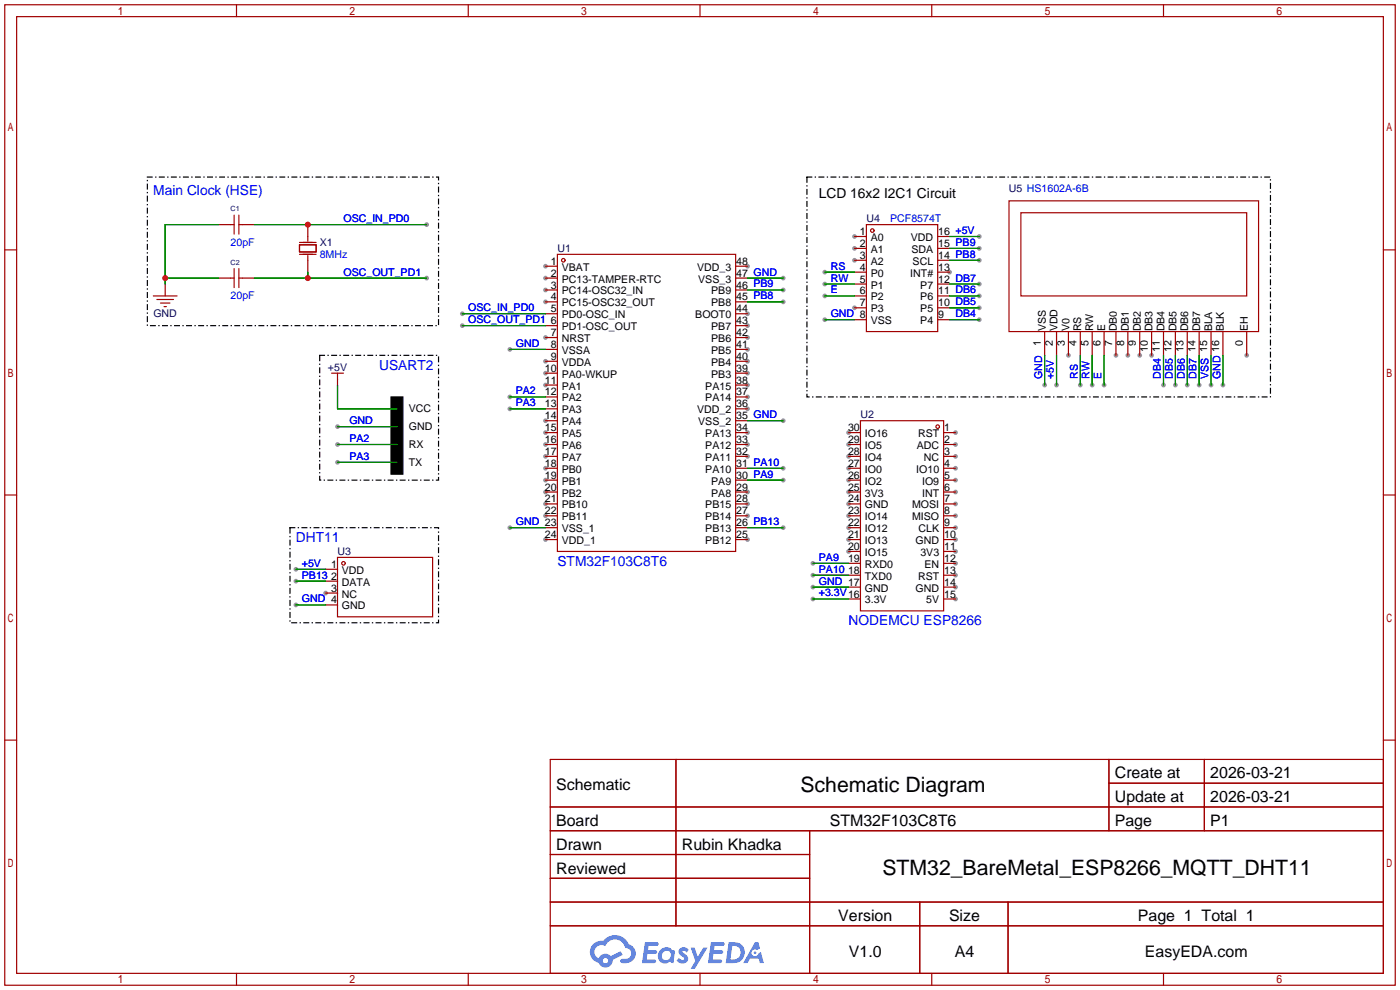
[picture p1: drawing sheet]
<svg xmlns="http://www.w3.org/2000/svg" width="299mm" height="212mm" viewBox="0 0 299 212" stroke-linecap="round" stroke-linejoin="round" font-family="sans-serif">
<g fill="#999">
<circle cx="116.6" cy="56.9" r=".51"/>
<circle cx="116.6" cy="59.4" r=".51"/>
<circle cx="116.6" cy="62" r=".51"/>
<circle cx="116.6" cy="64.5" r=".51"/>
<circle cx="116.6" cy="72.1" r=".51"/>
<circle cx="116.6" cy="77.2" r=".51"/>
<circle cx="116.6" cy="79.8" r=".51"/>
<circle cx="116.6" cy="82.3" r=".51"/>
<circle cx="116.6" cy="89.9" r=".51"/>
<circle cx="116.6" cy="92.5" r=".51"/>
<circle cx="116.6" cy="95" r=".51"/>
<circle cx="116.6" cy="97.5" r=".51"/>
<circle cx="116.6" cy="100.1" r=".51"/>
<circle cx="116.6" cy="102.6" r=".51"/>
<circle cx="116.6" cy="105.2" r=".51"/>
<circle cx="116.6" cy="107.7" r=".51"/>
<circle cx="116.6" cy="110.2" r=".51"/>
<circle cx="116.6" cy="115.3" r=".51"/>
<circle cx="159.8" cy="115.3" r=".51"/>
<circle cx="159.8" cy="110.2" r=".51"/>
<circle cx="159.8" cy="107.7" r=".51"/>
<circle cx="159.8" cy="105.2" r=".51"/>
<circle cx="159.8" cy="97.5" r=".51"/>
<circle cx="159.8" cy="95" r=".51"/>
<circle cx="159.8" cy="92.5" r=".51"/>
<circle cx="159.8" cy="87.4" r=".51"/>
<circle cx="159.8" cy="84.8" r=".51"/>
<circle cx="159.8" cy="82.3" r=".51"/>
<circle cx="159.8" cy="79.8" r=".51"/>
<circle cx="159.8" cy="77.2" r=".51"/>
<circle cx="159.8" cy="74.7" r=".51"/>
<circle cx="159.8" cy="72.1" r=".51"/>
<circle cx="159.8" cy="69.6" r=".51"/>
<circle cx="159.8" cy="67.1" r=".51"/>
<circle cx="159.8" cy="56.9" r=".51"/>
<circle cx="204.2" cy="92.5" r=".51"/>
<circle cx="204.2" cy="95" r=".51"/>
<circle cx="204.2" cy="97.5" r=".51"/>
<circle cx="204.2" cy="100.1" r=".51"/>
<circle cx="204.2" cy="102.6" r=".51"/>
<circle cx="204.2" cy="105.2" r=".51"/>
<circle cx="204.2" cy="107.7" r=".51"/>
<circle cx="204.2" cy="110.2" r=".51"/>
<circle cx="204.2" cy="112.8" r=".51"/>
<circle cx="204.2" cy="115.3" r=".51"/>
<circle cx="204.2" cy="117.9" r=".51"/>
<circle cx="204.2" cy="120.4" r=".51"/>
<circle cx="204.2" cy="122.9" r=".51"/>
<circle cx="204.2" cy="125.5" r=".51"/>
<circle cx="204.2" cy="128" r=".51"/>
<circle cx="181.4" cy="117.9" r=".51"/>
<circle cx="181.4" cy="115.3" r=".51"/>
<circle cx="181.4" cy="112.8" r=".51"/>
<circle cx="181.4" cy="110.2" r=".51"/>
<circle cx="181.4" cy="107.7" r=".51"/>
<circle cx="181.4" cy="105.2" r=".51"/>
<circle cx="181.4" cy="102.6" r=".51"/>
<circle cx="181.4" cy="100.1" r=".51"/>
<circle cx="181.4" cy="97.5" r=".51"/>
<circle cx="181.4" cy="95" r=".51"/>
<circle cx="181.4" cy="92.5" r=".51"/>
<circle cx="69.6" cy="126.7" r=".51"/>
<circle cx="266.4" cy="75.9" r=".51"/>
<circle cx="228.3" cy="75.9" r=".51"/>
<circle cx="238.5" cy="75.9" r=".51"/>
<circle cx="241" cy="75.9" r=".51"/>
<circle cx="243.6" cy="75.9" r=".51"/>
<circle cx="246.1" cy="75.9" r=".51"/>
<circle cx="182.6" cy="50.5" r=".51"/>
<circle cx="182.6" cy="53.1" r=".51"/>
<circle cx="182.6" cy="55.6" r=".51"/>
<circle cx="182.6" cy="65.8" r=".51"/>
<circle cx="202.9" cy="58.2" r=".51"/>
<circle cx="98.8" cy="67.1" r=".51"/>
<circle cx="98.8" cy="69.6" r=".51"/>
<circle cx="91.2" cy="59.4" r=".51"/>
<circle cx="91.2" cy="48" r=".51"/>
<circle cx="167.4" cy="89.9" r=".51"/>
<circle cx="109" cy="112.8" r=".51"/>
<circle cx="167.4" cy="59.4" r=".51"/>
<circle cx="109" cy="74.7" r=".51"/>
<circle cx="167.4" cy="112.8" r=".51"/>
<circle cx="167.4" cy="102.6" r=".51"/>
<circle cx="167.4" cy="100.1" r=".51"/>
<circle cx="173.7" cy="128" r=".51"/>
<circle cx="173.7" cy="125.5" r=".51"/>
<circle cx="173.7" cy="122.9" r=".51"/>
<circle cx="173.7" cy="120.4" r=".51"/>
<circle cx="63.2" cy="121.7" r=".51"/>
<circle cx="63.2" cy="124.2" r=".51"/>
<circle cx="63.2" cy="129.3" r=".51"/>
<circle cx="84.8" cy="87.4" r=".51"/>
<circle cx="72.1" cy="91.2" r=".51"/>
<circle cx="84.8" cy="91.2" r=".51"/>
<circle cx="84.8" cy="95" r=".51"/>
<circle cx="72.1" cy="95" r=".51"/>
<circle cx="84.8" cy="98.8" r=".51"/>
<circle cx="72.1" cy="98.8" r=".51"/>
<circle cx="223.3" cy="82.3" r=".51"/>
<circle cx="225.8" cy="82.3" r=".51"/>
<circle cx="230.9" cy="82.3" r=".51"/>
<circle cx="233.4" cy="82.3" r=".51"/>
<circle cx="236" cy="82.3" r=".51"/>
<circle cx="248.7" cy="82.3" r=".51"/>
<circle cx="251.2" cy="82.3" r=".51"/>
<circle cx="253.7" cy="82.3" r=".51"/>
<circle cx="256.3" cy="82.3" r=".51"/>
<circle cx="258.8" cy="82.3" r=".51"/>
<circle cx="261.4" cy="82.3" r=".51"/>
<circle cx="209.3" cy="50.5" r=".51"/>
<circle cx="209.3" cy="53.1" r=".51"/>
<circle cx="209.3" cy="55.6" r=".51"/>
<circle cx="209.3" cy="60.7" r=".51"/>
<circle cx="209.3" cy="63.2" r=".51"/>
<circle cx="209.3" cy="65.8" r=".51"/>
<circle cx="209.3" cy="68.3" r=".51"/>
<circle cx="176.3" cy="58.2" r=".51"/>
<circle cx="176.3" cy="60.7" r=".51"/>
<circle cx="176.3" cy="63.2" r=".51"/>
<circle cx="176.3" cy="68.3" r=".51"/>
<circle cx="167.4" cy="62" r=".51"/>
<circle cx="167.4" cy="64.5" r=".51"/>
<circle cx="109" cy="87.4" r=".51"/>
<circle cx="109" cy="84.8" r=".51"/>
</g>
<g fill="none" stroke="#a10000" stroke-width=".25">
<path d="M1 1h297.2v209.6h-297.2zM3.6 3.6h292.1v204.4h-292.1zM50.5 1v2.6M100.1 1v2.6M149.6 1v2.6M199.1 1v2.6M248.7 1v2.6M1 53.4h2.6M295.7 53.4h2.5M1 105.8h2.6M295.7 105.8h2.5M1 158.2h2.6"/>
<path d="M295.7 158.2h2.5M117.6 162.3h178.1v45.7h-178.1zM117.6 172.5h178.1M117.6 177.5h178.1M144.5 162.3v35.6M173 177.5v30.5M237 162.3v15.2M237 167.4h58.7M257.4 162.3v15.2M117.6 182.6h55.4M117.6 192.8h178.1M117.6 187.7h55.4"/>
<path d="M117.6 197.9h178.1M196.6 192.8v15.2M215.4 192.8v15.2M50.5 208v2.6M100.1 208v2.6M149.6 208v2.6M199.1 208v2.6M248.7 208v2.6"/>
</g>
<g fill="#5487ff">
<path d="M145.3 202.7a1.3 1.3 0 0 1 1.9 .3l-.4 .6a.54 .54 0 0 0-.9-.2l.1 .2a1.34 1.34 0 0 1 .9 1.8 1.47 1.47 0 0 1-2.3-.1l.5-.6 .8 .5a.31 .31 0 0 0 .4-.3 .31 .31 0 0 0-.3-.4 1.12 1.12 0 0 1-.7-1.8z"/>
<path d="M147.6 202.5h.9l.6 2 1.2-2h.9l-2.7 4.6h-.9l1-1.7z"/>
<path d="M137.8 201.4h1.7a1.31 1.31 0 0 1 1.2 .2 .4 .4 0 0 1-.3 .5l-1.8 .1-.1 .9h1.6a.4 .4 0 0 1 .4 .4 .4 .4 0 0 1-.5 .4h-1.6l-.2 1.2h1.4a.46 .46 0 0 1 .5 0 .46 .46 0 0 1 .1 .5l-.4 .2h-2.6z"/>
<path d="M151.9 201.4h1.7a1.32 1.32 0 0 1 1.2 .2 .39 .39 0 0 1-.3 .5l-1.8 .1-.1 .9h1.6a.4 .4 0 0 1 .4 .4 .4 .4 0 0 1-.4 .4h-1.7l-.2 1.2h1.4a.46 .46 0 0 1 .5 0 .46 .46 0 0 1 .1 .5l-.4 .2h-2.6z"/>
<path d="M161.3 201.4h.8l.3 1.3-.6 .4a.75 .75 0 0 0-1.1 .3 .75 .75 0 0 0 .5 1 .75 .75 0 0 0 .9-.7l.5-.2 .6 2.3h-.8l-.3-.9h-1.8l-.5 .9h-1z"/>
<path d="M155.7 201.4l-.6 4.4h1.5a2.27 2.27 0 0 0 2.6-2.2 2.27 2.27 0 0 0-2.7-2.2zM156.5 202.1a1.5 1.5 0 0 1 1.8 1.6 1.5 1.5 0 0 1-1.9 1.4h-.3z"/>
<path d="M141.2 203a1.6 1.6 0 0 0-.3 2.3 1.6 1.6 0 0 0 2.3 .2l.7 .3 .3-2.4-.1-.3-.5-.1a1.58 1.58 0 0 0-2.4 0zM141.8 203.5a.98 .98 0 0 1 1.6 .4 .98 .98 0 0 1-1.1 1.3 .94 .94 0 0 1-.9-.7 .94 .94 0 0 1 .4-1z"/>
<path d="M126.8 201.8a2.37 2.37 0 0 0 1.1 4 1.54 1.54 0 0 0 1.8 1 1.54 1.54 0 0 0 1.2-1.6l2.2-1.1-.5-.8-2 1a1.57 1.57 0 0 0-2.7 .5 1.5 1.5 0 0 1-.7-2.1 1.5 1.5 0 0 1 2.2-.5 2.23 2.23 0 0 1 2.3-1.4 2.23 2.23 0 0 1 2 1.8 1.16 1.16 0 0 1 1.2 1.1 1.16 1.16 0 0 1-1.1 1.2h-.7a.47 .47 0 0 0-.5 .4 .47 .47 0 0 0 .4 .5 2.17 2.17 0 0 0 2.5-.9 2.17 2.17 0 0 0-.3-2.7l-.8-.4a3.2 3.2 0 0 0-5.5-.7l-1.1 .1zM128.8 205.3a.6 .6 0 0 1 1.2 0 .6 .6 0 0 1-1.2 0z"/>
<circle cx="161.4" cy="203.6" r=".28"/>
</g>
<g fill="none" stroke="#a10000" stroke-width=".25">
<path d="M46.7 59.4h3.3M46.7 48h3.3M50 46v4M50 57.4v4.1M51.1 59.4h3.3M51.1 46v4M51.1 57.4v4.1M51.1 48h3.3M64 52.3h3.6v1.5h-3.6zM64 54.4h3.6M64 51.8h3.6M65.8 48v3.6"/>
<path d="M65.8 54.6v3.6M116.6 56.9h2.5M116.6 59.4h2.5M119.1 54.4h38.1v63.5h-38.1zM157.2 56.9h2.6M157.2 59.4h2.6M182.6 50.5h2.6M182.6 53.1h2.6M182.6 55.6h2.6M182.6 58.2h2.6M185.2 48h15.2v22.9h-15.2zM200.4 50.5h2.5"/>
<path d="M200.4 53.1h2.5M200.4 55.6h2.5M200.4 58.2h2.5M215.6 42.9h53.4v28h-53.4zM218.2 45.5h48.2v17.7h-48.2zM32.8 63.2h5M33.5 64h3.6M34.3 64.8h2M35.1 65.5h.5M35.3 60.7v2.5M70.9 79.8h2.5M72.1 79.8v2.5"/>
<path d="M116.6 62h2.5M116.6 64.5h2.5M116.6 67.1h2.5M116.6 69.6h2.5M116.6 72.1h2.5M116.6 74.7h2.5M116.6 77.2h2.5M116.6 79.8h2.5M157.2 62h2.6M157.2 64.5h2.6M157.2 67.1h2.6M157.2 69.6h2.6"/>
<path d="M157.2 72.1h2.6M157.2 74.7h2.6M157.2 77.2h2.6M157.2 79.8h2.6M182.6 63.2h2.6M182.6 60.7h2.6M182.6 65.8h2.6M182.6 68.3h2.6M200.4 63.2h2.5M200.4 60.7h2.5M200.4 65.8h2.5M200.4 68.3h2.5"/>
<path d="M223.3 70.9v5M225.8 70.9v5M228.3 70.9v5M230.9 70.9v5M233.4 70.9v5M236 70.9v5M238.5 70.9v5M241 70.9v5M243.6 70.9v5M246.1 70.9v5M248.7 70.9v5M251.2 70.9v5"/>
<path d="M253.7 70.9v5M256.3 70.9v5M258.8 70.9v5M261.4 70.9v5M266.4 70.9v5M116.6 82.3h2.5M116.6 84.8h2.5M116.6 87.4h2.5M116.6 89.9h2.5M116.6 92.5h2.5M116.6 95h2.5M116.6 97.5h2.5"/>
<path d="M157.2 82.3h2.6M157.2 84.8h2.6M157.2 87.4h2.6M157.2 89.9h2.6M157.2 92.5h2.6M157.2 95h2.6M157.2 97.5h2.6M181.4 92.5h2.5M181.4 95h2.5M181.4 97.5h2.5M183.9 89.9h17.8v40.7h-17.8zM201.7 92.5h2.5"/>
<path d="M201.7 95h2.5M201.7 97.5h2.5M72.1 119.1h20.4v12.7h-20.4zM116.6 100.1h2.5M116.6 102.6h2.5M116.6 105.2h2.5M116.6 107.7h2.5M116.6 110.2h2.5M116.6 112.8h2.5M116.6 115.3h2.5M157.2 100.1h2.6M157.2 102.6h2.6"/>
<path d="M157.2 105.2h2.6M157.2 107.7h2.6M157.2 110.2h2.6M157.2 112.8h2.6M157.2 115.3h2.6M181.4 100.1h2.5M181.4 102.6h2.5M181.4 105.2h2.5M181.4 107.7h2.5M181.4 110.2h2.5M181.4 112.8h2.5M181.4 115.3h2.5"/>
<path d="M181.4 117.9h2.5M201.7 100.1h2.5M201.7 102.6h2.5M201.7 105.2h2.5M201.7 107.7h2.5M201.7 110.2h2.5M201.7 112.8h2.5M201.7 115.3h2.5M201.7 117.9h2.5M69.6 121.7h2.5M69.6 124.2h2.5M69.6 126.7h2.5"/>
<path d="M69.6 129.3h2.5M181.4 120.4h2.5M181.4 122.9h2.5M181.4 125.5h2.5M181.4 128h2.5M201.7 120.4h2.5M201.7 122.9h2.5M201.7 125.5h2.5M201.7 128h2.5"/>
<circle cx="120.4" cy="55.6" r=".38"/>
<circle cx="186.4" cy="49.3" r=".38"/>
<circle cx="200.4" cy="91.2" r=".38"/>
<circle cx="73.4" cy="120.4" r=".38"/>
</g>
<g fill="none" stroke="#008700" stroke-width=".25">
<path d="M35.3 59.4h11.4M46.7 48h-11.4v12.7M54.4 48h36.8M54.4 59.4h36.8M65.8 58.2v1.2M159.8 59.4h7.6M176.3 58.2h6.3M202.9 50.5h6.4M202.9 53.1h6.4M202.9 55.6h6.4M98.8 67.1h17.8M98.8 69.6h17.8"/>
<path d="M109 74.7h7.6M159.8 62h7.6M159.8 64.5h7.6M176.3 60.7h6.3M176.3 63.2h6.3M176.3 68.3h6.3M202.9 60.7h6.4M202.9 63.2h6.4M202.9 65.8h6.4M202.9 68.3h6.4M223.3 75.9v6.4M225.8 75.9v6.4"/>
<path d="M230.9 75.9v6.4M233.4 75.9v6.4M236 75.9v6.4M248.7 75.9v6.4M251.2 75.9v6.4M253.7 75.9v6.4M256.3 75.9v6.4M258.8 75.9v6.4M261.4 75.9v6.4M72.1 82.3v5.1h12.7M72.1 91.2h12.7M72.1 95h12.7"/>
<path d="M72.1 98.8h12.7M109 87.4h7.6M109 84.8h7.6M159.8 89.9h7.6M109 112.8h7.6M159.8 112.8h7.6M159.8 102.6h7.6M159.8 100.1h7.6M63.2 121.7h6.4M63.2 124.2h6.4M63.2 129.3h6.4M173.7 128h7.7"/>
<path d="M173.7 125.5h7.7M173.7 122.9h7.7M173.7 120.4h7.7"/>
</g>
<path d="M31.5 37.8h62.2v31.8h-62.2zM172.5 37.8h99v47h-99zM68.3 75.9h25.4v26.7h-25.4zM62 112.8h31.7v20.3h-31.7z" fill="none" stroke="#000" stroke-width=".25" stroke-dasharray="1 .8 0 .8"/>
<path d="M83.6 84.8h2.5v16.5h-2.5z" fill="#000" stroke="#000" stroke-width=".25"/>
<g fill="#c00">
<circle cx="35.3" cy="59.4" r=".63"/>
<circle cx="65.8" cy="59.4" r=".63"/>
<circle cx="65.8" cy="48" r=".63"/>
</g>
<g font-size="4.5">
<text x="171.1" y="169.2">Schematic Diagram</text>
<text x="188.6" y="187">STM32_BareMetal_ESP8266_MQTT_DHT11</text>
</g>
<g font-size="3.4">
<text x="238.3" y="166.4">Create at</text>
<text x="258.7" y="166.4">2026-03-21</text>
<text x="118.9" y="168.9">Schematic</text>
<text x="238.3" y="171.4">Update at</text>
<text x="258.7" y="171.4">2026-03-21</text>
<text x="118.9" y="176.5">Board</text>
<text x="177.3" y="176.5">STM32F103C8T6</text>
<text x="238.3" y="176.5">Page</text>
<text x="258.7" y="176.5">P1</text>
<text x="118.9" y="181.6">Drawn</text>
<text x="145.7" y="181.6">Rubin Khadka</text>
<text x="118.9" y="186.7">Reviewed</text>
<text x="179.2" y="196.8">Version</text>
<text x="202.8" y="196.8">Size</text>
<text x="243.2" y="196.8">Page 1 Total 1</text>
<text x="181.4" y="204.5">V1.0</text>
<text x="204.1" y="204.5">A4</text>
<text x="244.7" y="204.5">EasyEDA.com</text>
</g>
<g font-size="2.9" fill="#00f">
<text x="32.8" y="41.7">Main Clock (HSE)</text>
<text x="81" y="79">USART2</text>
<text x="63.2" y="115.9">DHT11</text>
<text x="119.1" y="121">STM32F103C8T6</text>
<text x="181.4" y="133.7">NODEMCU ESP8266</text>
</g>
<text font-size="2.9" x="175" y="42.2">LCD 16x2 I2C1 Circuit</text>
<g font-size="2.3" fill="#000080">
<text x="215.6" y="41.1">U5 HS1602A-6B</text>
<text x="185.2" y="47.5">U4</text>
<text x="68.3" y="52.5">X1</text>
<text x="119.1" y="53.8">U1</text>
<text x="32.8" y="67.8">GND</text>
<text x="70.1" y="79.2">+5V</text>
<text x="183.9" y="89.4">U2</text>
<text x="72.1" y="118.6">U3</text>
</g>
<g font-size="2.3" fill="#00f">
<text x="73.4" y="47.5">OSC_IN_PD0</text>
<text x="190.2" y="47.5">PCF8574T</text>
<text x="49.3" y="52.5">20pF</text>
<text x="68.3" y="55.1">8MHz</text>
<text x="73.4" y="58.9">OSC_OUT_PD1</text>
<text x="177.5" y="57.6">RS</text>
<text x="49.3" y="64">20pF</text>
<text x="177.5" y="60.2">RW</text>
<text x="177.5" y="62.7">E</text>
<text x="100.1" y="66.5">OSC_IN_PD0</text>
<text x="100.1" y="69.1">OSC_OUT_PD1</text>
<text x="177.5" y="67.8">GND 8</text>
<text x="204.2" y="67.8">DB4</text>
<text x="110.2" y="74.1">GND</text>
<text x="222.7" y="81" transform="rotate(-90 222.7 81)">GND</text>
<text x="225.3" y="81" transform="rotate(-90 225.3 81)">+5V</text>
<text x="230.3" y="81" transform="rotate(-90 230.3 81)">RS</text>
<text x="232.9" y="81" transform="rotate(-90 232.9 81)">RW</text>
<text x="235.4" y="81" transform="rotate(-90 235.4 81)">E</text>
<text x="248.1" y="81" transform="rotate(-90 248.1 81)">DB4</text>
<text x="250.7" y="81" transform="rotate(-90 250.7 81)">DB5</text>
<text x="253.2" y="81" transform="rotate(-90 253.2 81)">DB6</text>
<text x="255.7" y="81" transform="rotate(-90 255.7 81)">DB7</text>
<text x="258.3" y="81" transform="rotate(-90 258.3 81)">VSS 15</text>
<text x="260.8" y="81" transform="rotate(-90 260.8 81)">GND 16</text>
<text x="110.2" y="86.8">PA3</text>
<text x="110.2" y="84.3">PA2</text>
<text x="74.7" y="90.6">GND</text>
<text x="74.7" y="94.5">PA2</text>
<text x="74.7" y="98.3">PA3</text>
<text x="110.2" y="112.2">GND 23</text>
<text x="175" y="119.9">PA9</text>
<text x="64.5" y="121.1">+5V</text>
<text x="64.5" y="123.7">PB13</text>
<text x="175" y="124.9">GND 17</text>
<text x="175" y="122.4">PA10</text>
<text x="64.5" y="128.7">GND 4</text>
<text x="175" y="127.5">+3.3V16</text>
</g>
<g font-size="2.3">
<text x="183.8" y="50.2">1</text>
<text x="183.8" y="52.8">2</text>
<text x="186.1" y="51.5">A0</text>
<text x="194.7" y="51.5">VDD</text>
<text x="200.5" y="52.8">15 PB9</text>
<text x="200.5" y="50.2">16 +5V</text>
<text x="117.7" y="56.6">1</text>
<text x="117.7" y="59.1">2</text>
<text x="120.1" y="57.9">VBAT</text>
<text x="149" y="57.9">VDD_3</text>
<text x="157.4" y="59.1">47 GND</text>
<text x="157.4" y="56.6">48</text>
<text x="183.8" y="55.3">3</text>
<text x="183.8" y="57.9">4</text>
<text x="186.1" y="54">A1</text>
<text x="186.1" y="56.6">A2</text>
<text x="186.1" y="59.1">P0</text>
<text x="194.6" y="59.1">INT#</text>
<text x="194.8" y="54">SDA</text>
<text x="195.1" y="56.6">SCL</text>
<text x="200.5" y="57.9">13</text>
<text x="200.5" y="55.3">14 PB8</text>
<text x="117.7" y="61.7">3</text>
<text x="117.7" y="64.2">4</text>
<text x="120.1" y="60.4">PC13-TAMPER-RTC</text>
<text x="120.1" y="62.9">PC14-OSC32_IN</text>
<text x="120.1" y="65.5">PC15-OSC32_OUT</text>
<text x="149.2" y="60.4">VSS_3</text>
<text x="152" y="65.5">PB8</text>
<text x="152" y="62.9">PB9</text>
<text x="157.4" y="64.2">45 PB8</text>
<text x="157.4" y="61.7">46 PB9</text>
<text x="183.8" y="60.4">5</text>
<text x="183.8" y="62.9">6</text>
<text x="183.8" y="65.5">7</text>
<text x="186.1" y="61.7">P1</text>
<text x="186.1" y="64.2">P2</text>
<text x="196.7" y="64.2">P6</text>
<text x="196.7" y="61.7">P7</text>
<text x="200.5" y="65.5">10 DB5</text>
<text x="200.5" y="62.9">11 DB6</text>
<text x="200.5" y="60.4">12 DB7</text>
<text x="117.7" y="66.7">5</text>
<text x="117.7" y="69.3">6</text>
<text x="117.7" y="71.8">7</text>
<text x="120.1" y="68">PD0-OSC_IN</text>
<text x="120.1" y="70.6">PD1-OSC_OUT</text>
<text x="148.6" y="68">BOOT0</text>
<text x="152" y="70.6">PB7</text>
<text x="157.4" y="71.8">42</text>
<text x="157.4" y="69.3">43</text>
<text x="157.4" y="66.7">44</text>
<text x="186.1" y="66.7">P3</text>
<text x="186.1" y="69.3">VSS</text>
<text x="196.7" y="69.3">P4</text>
<text x="196.7" y="66.7">P5</text>
<text x="200.5" y="68">9</text>
<text x="223.5" y="70.8" transform="rotate(-90 223.5 70.8)">VSS</text>
<text x="226" y="70.8" transform="rotate(-90 226 70.8)">VDD</text>
<text x="228.6" y="70.8" transform="rotate(-90 228.6 70.8)">V0</text>
<text x="231.1" y="70.8" transform="rotate(-90 231.1 70.8)">RS</text>
<text x="233.6" y="70.8" transform="rotate(-90 233.6 70.8)">RW</text>
<text x="236.2" y="70.8" transform="rotate(-90 236.2 70.8)">E</text>
<text x="238.7" y="70.8" transform="rotate(-90 238.7 70.8)">DB0</text>
<text x="241.3" y="70.8" transform="rotate(-90 241.3 70.8)">DB1</text>
<text x="243.8" y="70.8" transform="rotate(-90 243.8 70.8)">DB2</text>
<text x="246.3" y="70.8" transform="rotate(-90 246.3 70.8)">DB3</text>
<text x="248.9" y="70.8" transform="rotate(-90 248.9 70.8)">DB4</text>
<text x="251.4" y="70.8" transform="rotate(-90 251.4 70.8)">DB5</text>
<text x="254" y="70.8" transform="rotate(-90 254 70.8)">DB6</text>
<text x="256.5" y="70.8" transform="rotate(-90 256.5 70.8)">DB7</text>
<text x="259" y="70.8" transform="rotate(-90 259 70.8)">BLA</text>
<text x="261.6" y="70.8" transform="rotate(-90 261.6 70.8)">BLK</text>
<text x="266.7" y="70.8" transform="rotate(-90 266.7 70.8)">EH</text>
<text x="117.7" y="74.4">8</text>
<text x="117.7" y="76.9">9</text>
<text x="120.1" y="73.1">NRST</text>
<text x="120.1" y="75.6">VSSA</text>
<text x="152" y="75.6">PB5</text>
<text x="152" y="73.1">PB6</text>
<text x="157.4" y="76.9">40</text>
<text x="157.4" y="74.4">41</text>
<text x="222.5" y="73.9" transform="rotate(-90 222.5 73.9)">1</text>
<text x="225" y="73.9" transform="rotate(-90 225 73.9)">2</text>
<text x="227.5" y="73.9" transform="rotate(-90 227.5 73.9)">3</text>
<text x="230.1" y="73.9" transform="rotate(-90 230.1 73.9)">4</text>
<text x="232.6" y="73.9" transform="rotate(-90 232.6 73.9)">5</text>
<text x="235.2" y="73.9" transform="rotate(-90 235.2 73.9)">6</text>
<text x="237.7" y="73.9" transform="rotate(-90 237.7 73.9)">7</text>
<text x="240.2" y="73.9" transform="rotate(-90 240.2 73.9)">8</text>
<text x="242.8" y="73.9" transform="rotate(-90 242.8 73.9)">9</text>
<text x="245.3" y="75.1" transform="rotate(-90 245.3 75.1)">10</text>
<text x="247.9" y="75.1" transform="rotate(-90 247.9 75.1)">11</text>
<text x="250.4" y="75.1" transform="rotate(-90 250.4 75.1)">12</text>
<text x="252.9" y="75.1" transform="rotate(-90 252.9 75.1)">13</text>
<text x="255.5" y="75.1" transform="rotate(-90 255.5 75.1)">14</text>
<text x="265.6" y="73.9" transform="rotate(-90 265.6 73.9)">0</text>
<text x="116.5" y="79.4">10</text>
<text x="116.5" y="82">11</text>
<text x="120.1" y="78.2">VDDA</text>
<text x="120.1" y="80.7">PA0-WKUP</text>
<text x="120.1" y="83.3">PA1</text>
<text x="150.7" y="83.3">PA15</text>
<text x="152" y="80.7">PB3</text>
<text x="152" y="78.2">PB4</text>
<text x="157.4" y="82">38</text>
<text x="157.4" y="79.4">39</text>
<text x="87.4" y="88.1">VCC</text>
<text x="116.5" y="84.5">12</text>
<text x="116.5" y="87.1">13</text>
<text x="116.5" y="89.6">14</text>
<text x="120.1" y="85.8">PA2</text>
<text x="120.1" y="88.3">PA3</text>
<text x="149" y="88.3">VDD_2</text>
<text x="150.7" y="85.8">PA14</text>
<text x="157.4" y="89.6">35 GND</text>
<text x="157.4" y="87.1">36</text>
<text x="157.4" y="84.5">37</text>
<text x="87.4" y="91.9">GND</text>
<text x="87.4" y="95.7">RX</text>
<text x="116.5" y="92.1">15</text>
<text x="116.5" y="94.7">16</text>
<text x="120.1" y="90.9">PA4</text>
<text x="120.1" y="93.4">PA5</text>
<text x="120.1" y="96">PA6</text>
<text x="149.2" y="90.9">VSS_2</text>
<text x="150.7" y="96">PA12</text>
<text x="150.7" y="93.4">PA13</text>
<text x="157.4" y="94.7">33</text>
<text x="157.4" y="92.1">34</text>
<text x="181.2" y="94.7">29</text>
<text x="181.2" y="92.1">30</text>
<text x="184.8" y="96">IO5</text>
<text x="184.8" y="93.4">IO16</text>
<text x="196" y="96">ADC</text>
<text x="196.2" y="93.4">RST</text>
<text x="201.8" y="92.1">1</text>
<text x="201.8" y="94.7">2</text>
<text x="87.4" y="99.5">TX</text>
<text x="116.5" y="97.2">17</text>
<text x="116.5" y="99.8">18</text>
<text x="120.1" y="98.5">PA7</text>
<text x="120.1" y="101">PB0</text>
<text x="150.7" y="101">PA10</text>
<text x="150.7" y="98.5">PA11</text>
<text x="157.4" y="99.8">31 PA10</text>
<text x="157.4" y="97.2">32</text>
<text x="181.2" y="99.8">27</text>
<text x="181.2" y="97.2">28</text>
<text x="184.8" y="101">IO0</text>
<text x="184.8" y="98.5">IO4</text>
<text x="195.8" y="101">IO10</text>
<text x="197.5" y="98.5">NC</text>
<text x="201.8" y="97.2">3</text>
<text x="201.8" y="99.8">4</text>
<text x="116.5" y="102.3">19</text>
<text x="116.5" y="104.8">20</text>
<text x="116.5" y="107.4">21</text>
<text x="120.1" y="103.6">PB1</text>
<text x="120.1" y="106.1">PB2</text>
<text x="152" y="106.1">PA8</text>
<text x="152" y="103.6">PA9</text>
<text x="157.4" y="107.4">28</text>
<text x="157.4" y="104.8">29</text>
<text x="157.4" y="102.3">30 PA9</text>
<text x="181.2" y="107.4">24</text>
<text x="181.2" y="104.8">25</text>
<text x="181.2" y="102.3">26</text>
<text x="184.8" y="106.1">3V3</text>
<text x="184.8" y="103.6">IO2</text>
<text x="197.1" y="103.6">IO9</text>
<text x="197.1" y="106.1">INT</text>
<text x="201.8" y="102.3">5</text>
<text x="201.8" y="104.8">6</text>
<text x="201.8" y="107.4">7</text>
<text x="116.5" y="109.9">22</text>
<text x="120.1" y="108.7">PB10</text>
<text x="120.1" y="111.2">PB11</text>
<text x="120.1" y="113.7">VSS_1</text>
<text x="150.7" y="113.7">PB13</text>
<text x="150.7" y="111.2">PB14</text>
<text x="150.7" y="108.7">PB15</text>
<text x="157.4" y="112.5">26 PB13</text>
<text x="157.4" y="109.9">27</text>
<text x="181.2" y="112.5">22</text>
<text x="181.2" y="109.9">23</text>
<text x="184.8" y="113.7">IO12</text>
<text x="184.8" y="111.2">IO14</text>
<text x="184.8" y="108.7">GND</text>
<text x="194.9" y="108.7">MOSI</text>
<text x="194.9" y="111.2">MISO</text>
<text x="196.3" y="113.7">CLK</text>
<text x="201.8" y="109.9">8</text>
<text x="201.8" y="112.5">9</text>
<text x="116.5" y="115">24</text>
<text x="120.1" y="116.3">VDD_1</text>
<text x="150.7" y="116.3">PB12</text>
<text x="157.4" y="115">25</text>
<text x="181.2" y="117.5">20</text>
<text x="181.2" y="115">21</text>
<text x="184.8" y="118.8">IO15</text>
<text x="184.8" y="116.3">IO13</text>
<text x="195.7" y="116.3">GND</text>
<text x="196.7" y="118.8">3V3</text>
<text x="201.8" y="115">10</text>
<text x="201.8" y="117.5">11</text>
<text x="70.7" y="121.4">1</text>
<text x="70.7" y="123.9">2</text>
<text x="73.1" y="122.6">VDD</text>
<text x="73.1" y="125.2">DATA</text>
<text x="181.2" y="122.6">18</text>
<text x="181.2" y="120.1">19</text>
<text x="184.8" y="123.9">TXD0</text>
<text x="184.8" y="121.4">RXD0</text>
<text x="196.2" y="123.9">RST</text>
<text x="197.6" y="121.4">EN</text>
<text x="201.8" y="120.1">12</text>
<text x="201.8" y="122.6">13</text>
<text x="201.8" y="125.2">14</text>
<text x="70.7" y="126.4">3</text>
<text x="73.1" y="127.7">NC</text>
<text x="73.1" y="130.2">GND</text>
<text x="184.8" y="129">3.3V</text>
<text x="184.8" y="126.4">GND</text>
<text x="195.7" y="126.4">GND</text>
<text x="198" y="129">5V</text>
<text x="201.8" y="127.7">15</text>
</g>
<g font-size="1.5" fill="#000080">
<text x="49.3" y="45.1">C1</text>
<text x="49.3" y="56.5">C2</text>
</g>
</svg>
